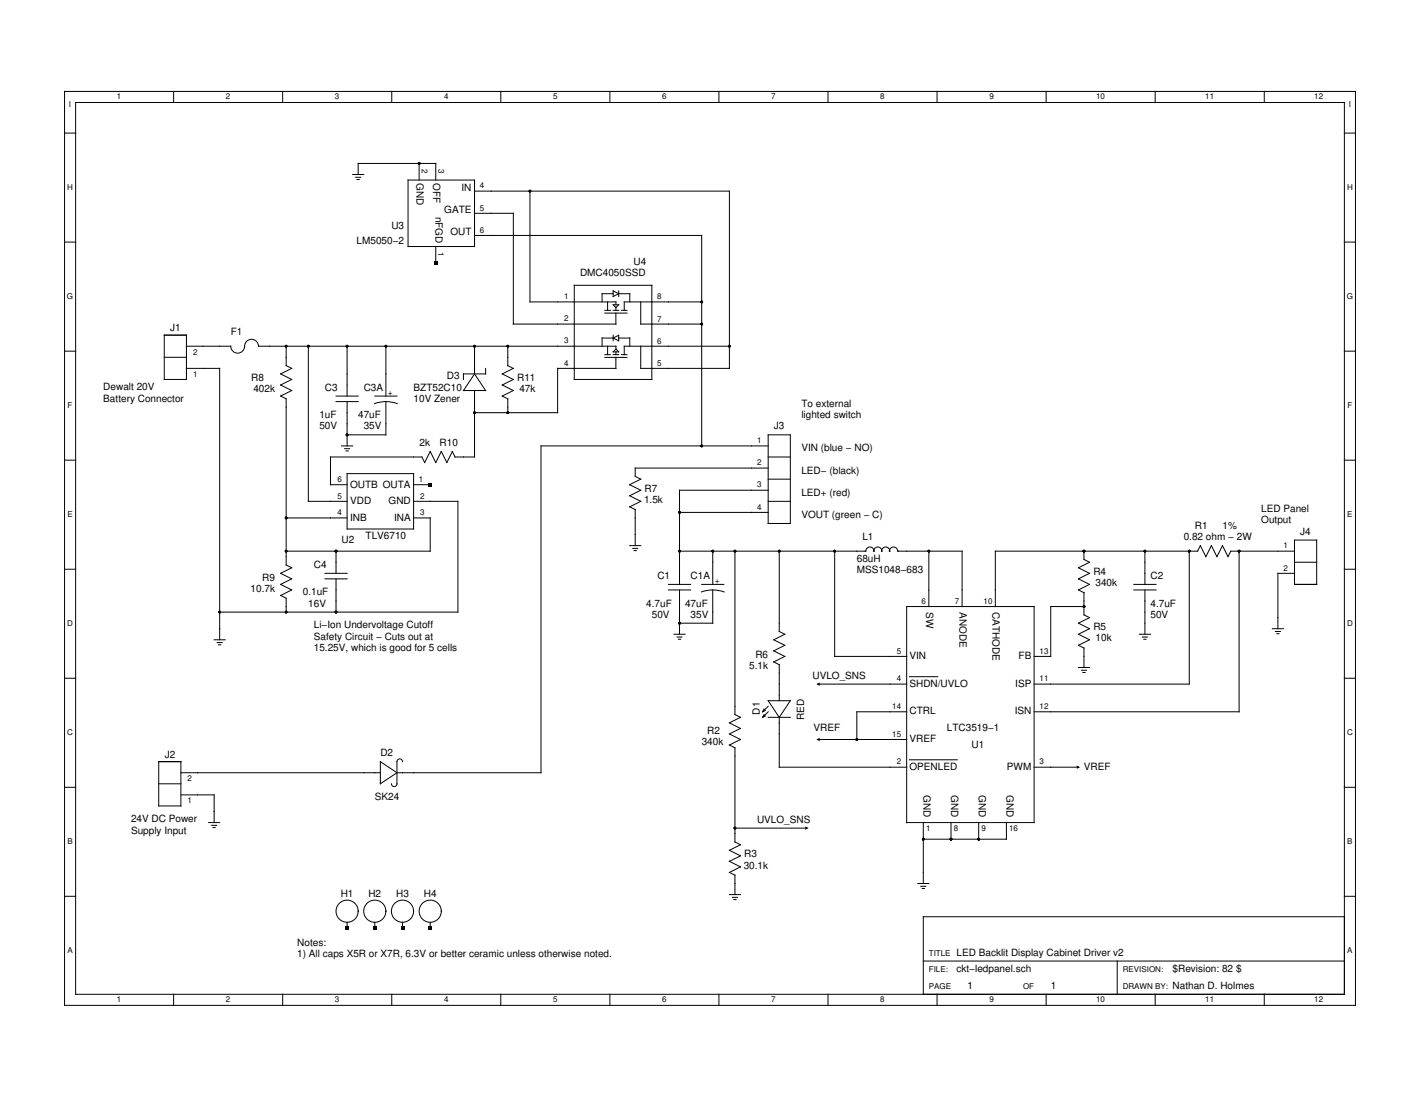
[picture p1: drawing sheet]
<svg xmlns="http://www.w3.org/2000/svg" width="279mm" height="216mm" viewBox="0 0 279 216" stroke-linecap="round" stroke-linejoin="round" font-family="sans-serif">
<g fill="none" stroke="#000" stroke-width=".2">
<path d="M12.7 18h254v179.9h-254zM34.2 18v2.2M55.6 18v2.2M77.1 18v2.2M98.5 18v2.2M120 18v2.2M141.5 18v2.2M162.9 18v2.2M184.4 18v2.2M205.8 18v2.2M227.3 18v2.2M248.8 18v2.2"/>
<path d="M12.7 26.2h2.2M14.9 20.2h249.6v175.5h-249.6zM69.4 34.3h2.2M70 34.9h1M70.3 35.3h.4M70.5 34.3v-2.1h15.2v3.2M80.3 35.4h13.1v13.1h-13.1zM82.5 32.2v3.2M93.4 37.6h50.1v34.9h-17.4v-4.4M104.3 37.6v21.8h16.9v.6M264.5 26.2h2.2M12.7 47.6h2.2"/>
<path d="M85.7 48.5v3.3M93.4 42h7.6v21.8h20.2M93.4 46.3h44.7v41.5M113 56.1h15.3v18.6h-15.3zM119.6 59.4v1.7M120.6 57.8h-2.1v1.6M120.6 57.3l1.1 .5-1.1 .6zM120.6 60h1.1l-.5 .5zM121.7 57.8h2.2v1.6M121.7 57.3v1.1M126.1 59.4v4.4h12M138.1 59.4h-15.3v1.7"/>
<path d="M264.5 47.6h2.2M12.7 69.1h2.2M32.3 66h4.4v8.7h-4.4zM32.3 70.3h4.4M36.7 68.1h8.7a1.36 1.36 0 0 0 1.4 1.4 1.36 1.36 0 0 0 1.3-1.4 1.36 1.36 0 0 1 1.4-1.3 1.36 1.36 0 0 1 1.4 1.3h70.3v.6M36.7 72.5h6.5v53.4M55.2 77.9l1.1 .6M56.3 68.1v3.9l1.1 .5-2.2 1.1 2.2 1.1-2.2 1.1 2.2 1.1-2.2 1.1M56.3 78.5v32.7l1.1 .5-2.2 1.1 2.2 1.1-2.2 1.1 2.2 1.1-2.2 1.1M60.7 68.1v30.6h7.6M66.1 78h4.4M66.1 79h4.4"/>
<path d="M68.3 68.1v9.9M68.3 79v8.8M73.7 79.4a6.5 6.5 0 0 1 4.5 0M73.7 78h4.4M75.9 79v6.6h-7.6M75.9 68.1v9.9M93.4 76.9v13h-3.9M93.4 68.1v5.5M93.4 73.6l2.1 3.3h-4.3zM95.5 72.5v1.1h-4.3v1.1M99.9 68.1v3.9l1.1 .5-2.2 1.1 2.2 1.1-2.2 1.1 2.2 1.1-2.2 1.1 1.1 .5v2.7M119 70.3h4.4"/>
<path d="M119 61.1h1.1M119 61.6h4.4M119 69.8h1.1M119.6 68.1v1.7M120.6 61.1h1.1M120.6 66.5h-2.1v1.7M120.6 66.5l1.1-.5v1.1zM120.6 66v1.1M120.6 69.8h1.1M121.2 61.6v2.2M121.2 70.3v2.2M121.2 72.5h-11.5v8.7h-16.3"/>
<path d="M121.2 60.5v.6M121.2 69.3v.5M121.2 68.7l.5 .6h-1.1zM121.7 66.5h2.2v1.7M122.3 61.1h1.1M122.3 69.8h1.1M143.5 68.1h-20.7v1.7M264.5 69.1h2.2M12.7 90.6h2.2M67.2 87.8h2.2M67.8 88.3h1M68.1 88.7h.4"/>
<path d="M68.3 93.2h13.1v10.9h-13.1zM81.4 98.7h8.7v21.8h-46.9M81.4 95.4h3.2M89.6 89.9l-.6-1-1.1 2.1-1.1-2.1-1.1 2.1-1.1-2.1-1 2.1-.6-1.1h-18v5.5h3.3M151.1 96.5h-17.4v18.5M151.1 87.8h-44.6v64.3h-28.4M151.1 92.1h-26.1v1.7l1.1 .5-2.2 1.1 2.2 1.1-2.2 1.1 2.2 1.1-2.2 1.1 1.1 .5v7.1M151.1 85.6h4.4v17.4h-4.4zM151.1 98.7h4.4M151.1 89.9h4.4M151.1 94.3h4.4M264.5 90.6h2.2"/>
<path d="M12.7 112h2.2M55.2 117.2l1.1 .5M56.3 101.9h12M56.3 117.7v2.8M63.9 112.8h4.4M63.9 113.9h4.4M66.1 108.5v4.3M66.1 113.9v6.6M81.4 101.9h3.2v6.6h-28.3M123.9 107.4h2.2M124.5 107.9h1M124.8 108.4h.4"/>
<path d="M131.5 115h4.4M131.5 116.1h4.4M133.7 108.5h36.7a.8 .8 0 0 1 .8-.9 .8 .8 0 0 1 .7 .9 .78 .78 0 0 1 .8-.8 .78 .78 0 0 1 .8 .8 .78 .78 0 0 1 .8-.8 .78 .78 0 0 1 .7 .8 .8 .8 0 0 1 .8-.9 .8 .8 0 0 1 .8 .9h12.7v10.9M133.7 116.1v8.7M133.7 100.8h17.4M138 116.5a6.5 6.5 0 0 1 4.5 0M138.1 115h4.3M140.2 108.5v6.5M140.2 116.1v6.5h-6.5M144.6 108.5v32.1l1.1 .6-2.2 1.1 2.2 1.1-2.2 1 2.2 1.1-2.2 1.1 1.1 .6v18.5l1.1 .6-2.2 1 2.2 1.1-2.2 1.1 2.2 1.1-2.2 1.1M153.3 108.5v15.8l1.1 .5-2.2 1.1 2.2 1.1-2.2 1.1 2.2 1.1-2.2 1.1 1.1 .5M164.2 108.5v20.7h14.2"/>
<path d="M178.4 119.4h25.1v42.5h-25.1zM182.8 108.5v10.9M213.3 119.4h-6.6v9.8h-3.2M213.3 108.5v1.6l1.1 .6-2.2 1 2.2 1.1-2.2 1.1 2.2 1.1-2.2 1.1 1.1 .6v4.3l1.1 .6-2.2 1 2.2 1.1-2.2 1.1 2.2 1.1-2.2 1.1 1.1 .6v3.8M223.1 115h4.4M223.1 116.1h4.4M225.3 108.5v6.5M225.3 116.1v8.7M234 108.5v26.1h-30.5M235.7 108.5h-39.9v10.9M236.2 107.4l1.1 2.2 1.1-2.2 1 2.2 1.1-2.2 1.1 2.2 .6-1.1h12.5M236.2 107.4l-.6 1.1"/>
<path d="M243.8 108.5v31.6h-40.3M254.7 106.3h4.4v8.7h-4.4zM254.7 112.8h-3.3v10.9M254.7 110.7h4.4M264.5 112h2.2M12.7 133.5h2.2M42.1 125.9h2.2M42.7 126.5h1M43 126.9h.4M132.6 124.8h2.2M133.2 125.4h1M133.5 125.8h.4"/>
<path d="M150.3 139.5l-.2 .6M150.6 139.8l-.5 .3M151.1 137.9h4.4l-2.2 3.3zM151.1 139l-1 1.1M153.3 130.8v7.1M161 134.6h17.4M178.9 133.2h5.6M212.2 131.4h2.2M212.8 131.9h1M213.1 132.3h.4M224.2 124.8h2.2M224.8 125.4h1"/>
<path d="M225.1 125.8h.4M250.3 123.7h2.2M250.9 124.3h1M251.2 124.7h.5M264.5 133.5h2.2M12.7 154.9h2.2M31.2 149.9h4.4v8.7h-4.4zM31.2 154.3h4.4M35.6 156.4h6.5v5.5M35.6 152.1h39.2M74.8 149.9l3.3 2.2-3.3 2.2zM79.2 149.9a.55 .55 0 0 0-.5-.5 .55 .55 0 0 0-.6 .5v4.4a.55 .55 0 0 1-.5 .5 .55 .55 0 0 1-.6-.5"/>
<path d="M150.3 140.6l-.2 .6M150.6 140.9l-.5 .3M151.1 141.2h4.4M151.1 140.1l-1 1.1M153.3 141.2v9.8h25.1M161 145.5h17.4M178.4 140.1h-9.8v5.4M178.9 149.5h9.5M203.5 151h8.7M264.5 154.9h2.2M12.7 176.4h2.2M41 161.9h2.2"/>
<path d="M41.6 162.4h1M41.9 162.9h.5M143.5 176.1h2.2M143.5 171.7l1.1 .5M144.1 176.6h1M144.4 177h.4M144.6 172.2v3.9M144.6 163h14.2M180.6 173.9h2.2M181.2 174.4h1M181.5 174.9h.4M181.7 161.9v12"/>
<path d="M187.1 161.9v3.3M192.6 161.9v3.3M198 161.9v3.3h-16.3M264.5 176.4h2.2M34.2 195.7v2.2M55.6 195.7v2.2M68.3 181.5v1.1M73.7 181.5v1.1M77.1 195.7v2.2M79.2 181.5v1.1M84.6 181.5v1.1M98.5 195.7v2.2"/>
<path d="M120 195.7v2.2M141.5 195.7v2.2M162.9 195.7v2.2M181.7 189.1h82.8M184.4 195.7v2.2M205.8 195.7v2.2M219.8 189.1v6.6M227.3 195.7v2.2M248.8 195.7v2.2M264.5 180.4h-82.8v15.3"/>
<circle cx="68.3" cy="179.3" r="2.18"/>
<circle cx="73.7" cy="179.3" r="2.18"/>
<circle cx="79.2" cy="179.3" r="2.18"/>
<circle cx="84.6" cy="179.3" r="2.18"/>
</g>
<g fill="#000">
<path d="M85.4 51.5h.7v.6h-.7zM84.3 95.1h.7v.6h-.7zM160.6 134.6l.7-.3v.7zM160.6 145.5l.7-.3v.7zM211.9 150.7l.6 .3-.6 .3zM158.5 162.7l.6 .3-.6 .3zM68 182.3h.6v.6h-.6zM73.4 182.3h.7v.6h-.7zM78.9 182.3h.6v.6h-.6zM84.3 182.3h.7v.6h-.7z"/>
<circle cx="82.5" cy="32.2" r=".27"/>
<circle cx="104.3" cy="37.6" r=".27"/>
<circle cx="138.1" cy="59.4" r=".27"/>
<circle cx="56.3" cy="68.1" r=".27"/>
<circle cx="60.7" cy="68.1" r=".27"/>
<circle cx="68.3" cy="68.1" r=".27"/>
<circle cx="75.9" cy="68.1" r=".27"/>
<circle cx="93.4" cy="68.1" r=".27"/>
<circle cx="99.9" cy="68.1" r=".27"/>
<circle cx="138.1" cy="63.8" r=".27"/>
<circle cx="143.5" cy="68.1" r=".27"/>
<circle cx="68.3" cy="85.6" r=".27"/>
<circle cx="93.4" cy="81.2" r=".27"/>
<circle cx="99.9" cy="81.2" r=".27"/>
<circle cx="138.1" cy="87.8" r=".27"/>
<circle cx="56.3" cy="108.5" r=".27"/>
<circle cx="56.3" cy="101.9" r=".27"/>
<circle cx="66.1" cy="108.5" r=".27"/>
<circle cx="133.7" cy="108.5" r=".27"/>
<circle cx="133.7" cy="100.8" r=".27"/>
<circle cx="140.2" cy="108.5" r=".27"/>
<circle cx="144.6" cy="108.5" r=".27"/>
<circle cx="153.3" cy="108.5" r=".27"/>
<circle cx="164.2" cy="108.5" r=".27"/>
<circle cx="182.8" cy="108.5" r=".27"/>
<circle cx="213.3" cy="108.5" r=".27"/>
<circle cx="213.3" cy="119.4" r=".27"/>
<circle cx="225.3" cy="108.5" r=".27"/>
<circle cx="234" cy="108.5" r=".27"/>
<circle cx="243.8" cy="108.5" r=".27"/>
<circle cx="43.2" cy="120.5" r=".27"/>
<circle cx="56.3" cy="120.5" r=".27"/>
<circle cx="66.1" cy="120.5" r=".27"/>
<circle cx="133.7" cy="122.6" r=".27"/>
<circle cx="168.6" cy="145.5" r=".27"/>
<circle cx="144.6" cy="163" r=".27"/>
<circle cx="181.7" cy="165.2" r=".27"/>
<circle cx="187.1" cy="165.2" r=".27"/>
<circle cx="192.6" cy="165.2" r=".27"/>
</g>
<g font-size="2">
<text x="81.9" y="36" transform="rotate(90 81.9 36)">GND</text>
<text x="85.2" y="36" transform="rotate(90 85.2 36)">OFF</text>
<text x="87.4" y="42">GATE</text>
<text x="90.8" y="37.6">IN</text>
<text x="70.2" y="48">LM5050−2</text>
<text x="77" y="45">U3</text>
<text x="85.7" y="42.7" transform="rotate(90 85.7 42.7)">nFGD</text>
<text x="88.6" y="46.3">OUT</text>
<text x="124.6" y="52.1">U4</text>
<text x="114.1" y="54.3">DMC4050SSD</text>
<text x="33.5" y="65.2">J1</text>
<text x="45.4" y="66">F1</text>
<text x="20.3" y="76.8">Dewalt 20V</text>
<text x="49.4" y="75">R8</text>
<text x="49.9" y="77.2">402k</text>
<text x="63.9" y="76.9">C3</text>
<text x="71.6" y="76.9">C3A</text>
<text x="81.4" y="76.9">BZT52C10</text>
<text x="87.9" y="74.7">D3</text>
<text x="101.8" y="75">R11</text>
<text x="102.2" y="77.2">47k</text>
<text x="20.3" y="79">Battery Connector</text>
<text x="62.8" y="82.3">1uF</text>
<text x="70.5" y="82.3">47uF</text>
<text x="81.4" y="79">10V Zener</text>
<text x="157.7" y="80.1">To external</text>
<text x="157.7" y="82.3">lighted switch</text>
<text x="62.8" y="84.5">50V</text>
<text x="71.6" y="84.5">35V</text>
<text x="82.6" y="87.8">2k</text>
<text x="86.5" y="87.8">R10</text>
<text x="152.2" y="84.5">J3</text>
<text x="157.7" y="88.9">VIN (blue − NO)</text>
<text x="68.9" y="96">OUTB OUTA</text>
<text x="157.7" y="93.2">LED− (black)</text>
<text x="68.9" y="99.2">VDD</text>
<text x="76.5" y="99.2">GND</text>
<text x="126.7" y="99">1.5k</text>
<text x="126.8" y="96.8">R7</text>
<text x="157.7" y="97.6">LED+ (red)</text>
<text x="157.7" y="101.9">VOUT (green − C)</text>
<text x="248.2" y="100.8">LED Panel</text>
<text x="67.2" y="106.8">U2</text>
<text x="68.9" y="102.5">INB</text>
<text x="71.9" y="106.1">TLV6710</text>
<text x="77.6" y="102.4">INA</text>
<text x="169.7" y="106.3">L1</text>
<text x="232.9" y="106.3">0.82 ohm − 2W</text>
<text x="235.1" y="104.1">R1</text>
<text x="240.5" y="104.1">1%</text>
<text x="248.2" y="103">Output</text>
<text x="255.8" y="105.2">J4</text>
<text x="61.8" y="111.7">C4</text>
<text x="129.3" y="113.9">C1</text>
<text x="135.9" y="113.9">C1A</text>
<text x="168.6" y="112.8">MSS1048−683</text>
<text x="168.6" y="110.7">68uH</text>
<text x="215.1" y="113.2">R4</text>
<text x="226.4" y="113.9">C2</text>
<text x="49.3" y="116.4">10.7k</text>
<text x="51.6" y="114.3">R9</text>
<text x="59.6" y="117.2">0.1uF</text>
<text x="60.7" y="119.4">16V</text>
<text x="127.2" y="119.4">4.7uF</text>
<text x="134.8" y="119.4">47uF</text>
<text x="215.6" y="115.3">340k</text>
<text x="226.4" y="119.4">4.7uF</text>
<text x="61.8" y="123.7">Li−Ion Undervoltage Cutoff</text>
<text x="61.8" y="125.9">Safety Circuit − Cuts out at</text>
<text x="128.3" y="121.6">50V</text>
<text x="135.9" y="121.6">35V</text>
<text x="182.2" y="120.5" transform="rotate(90 182.2 120.5)">SW</text>
<text x="188.8" y="120.5" transform="rotate(90 188.8 120.5)">ANODE</text>
<text x="195.3" y="120.5" transform="rotate(90 195.3 120.5)">CATHODE</text>
<text x="215.1" y="124.1">R5</text>
<text x="226.4" y="121.6">50V</text>
<text x="61.8" y="128.1">15.25V, which is good for 5 cells</text>
<text x="147.4" y="131.7">5.1k</text>
<text x="148.6" y="129.5">R6</text>
<text x="178.9" y="129.7">VIN</text>
<text x="200.4" y="129.7">FB</text>
<text x="215.6" y="126.2">10k</text>
<text x="159.9" y="133.5">UVLO_SNS</text>
<text x="178.9" y="135.2">SHDN/UVLO</text>
<text x="199.8" y="135.2">ISP</text>
<text x="149.5" y="140.6" transform="rotate(-90 149.5 140.6)">D1</text>
<text x="158.2" y="141.7" transform="rotate(-90 158.2 141.7)">RED</text>
<text x="160.1" y="143.9">VREF</text>
<text x="178.9" y="140.6">CTRL</text>
<text x="186.3" y="143.9">LTC3519−1</text>
<text x="199.6" y="140.6">ISN</text>
<text x="32.4" y="149.1">J2</text>
<text x="74.8" y="148.8">D2</text>
<text x="138.1" y="146.6">340k</text>
<text x="139.2" y="144.4">R2</text>
<text x="178.9" y="146">VREF</text>
<text x="191.1" y="147.2">U1</text>
<text x="178.9" y="151.5">OPENLED</text>
<text x="198.1" y="151.5">PWM</text>
<text x="213.3" y="151.5">VREF</text>
<text x="25.8" y="161.9">24V DC Power</text>
<text x="73.7" y="157.5">SK24</text>
<text x="149" y="161.9">UVLO_SNS</text>
<text x="181.7" y="156.4" transform="rotate(90 181.7 156.4)">GND</text>
<text x="187.1" y="156.4" transform="rotate(90 187.1 156.4)">GND</text>
<text x="192.6" y="156.4" transform="rotate(90 192.6 156.4)">GND</text>
<text x="198" y="156.4" transform="rotate(90 198 156.4)">GND</text>
<text x="25.8" y="164.1">Supply Input</text>
<text x="146.3" y="170.9">30.1k</text>
<text x="146.5" y="168.8">R3</text>
<text x="67" y="176.6">H1</text>
<text x="72.5" y="176.6">H2</text>
<text x="77.9" y="176.6">H3</text>
<text x="83.4" y="176.6">H4</text>
<text x="58.5" y="186.1">Notes:</text>
<text x="58.5" y="188.3">1) All caps X5R or X7R, 6.3V or better ceramic unless otherwise noted.</text>
<text x="188.2" y="188.1">LED Backlit Display Cabinet Driver v2</text>
<text x="188.2" y="191.3">ckt−ledpanel.sch</text>
<text x="230.7" y="191.3">$Revision: 82 $</text>
<text x="190.4" y="194.6">1</text>
<text x="206.7" y="194.6">1</text>
<text x="230.7" y="194.6">Nathan D. Holmes</text>
</g>
<g font-size="1.6">
<text x="13.6" y="21">I</text>
<text x="23" y="19.5">1</text>
<text x="44.5" y="19.5">2</text>
<text x="65.9" y="19.5">3</text>
<text x="87.4" y="19.5">4</text>
<text x="108.8" y="19.5">5</text>
<text x="130.3" y="19.5">6</text>
<text x="151.7" y="19.5">7</text>
<text x="173.2" y="19.5">8</text>
<text x="194.7" y="19.5">9</text>
<text x="215.7" y="19.5">10</text>
<text x="237.1" y="19.5">11</text>
<text x="258.6" y="19.5">12</text>
<text x="265.4" y="21">I</text>
<text x="83" y="33.3" transform="rotate(90 83 33.3)">2</text>
<text x="86.3" y="33.3" transform="rotate(90 86.3 33.3)">3</text>
<text x="13.2" y="37.3">H</text>
<text x="94.4" y="37.1">4</text>
<text x="94.4" y="41.4">5</text>
<text x="265" y="37.3">H</text>
<text x="94.4" y="45.8">6</text>
<text x="86.2" y="49.6" transform="rotate(90 86.2 49.6)">1</text>
<text x="13.2" y="58.8">G</text>
<text x="111" y="58.9">1</text>
<text x="129.3" y="58.9">8</text>
<text x="265" y="58.8">G</text>
<text x="111" y="63.2">2</text>
<text x="129.3" y="63.3">7</text>
<text x="38" y="69.8">2</text>
<text x="111" y="67.6">3</text>
<text x="111" y="72">4</text>
<text x="129.3" y="67.7">6</text>
<text x="38" y="74.2">1</text>
<text x="76.5" y="76.9" transform="rotate(90 76.5 76.9)">+</text>
<text x="129.3" y="72">5</text>
<text x="13.3" y="80.2">F</text>
<text x="265.1" y="80.2">F</text>
<text x="149" y="87.2">1</text>
<text x="66.4" y="94.9">6</text>
<text x="82.4" y="94.9">1</text>
<text x="149" y="91.6">2</text>
<text x="149" y="95.9">3</text>
<text x="13.3" y="101.7">E</text>
<text x="66.4" y="101.4">4</text>
<text x="66.4" y="98.2">5</text>
<text x="82.7" y="98.1">2</text>
<text x="82.7" y="101.4">3</text>
<text x="149" y="100.3">4</text>
<text x="265.1" y="101.7">E</text>
<text x="252.5" y="107.9">1</text>
<text x="140.8" y="113.9" transform="rotate(90 140.8 113.9)">+</text>
<text x="252.5" y="112.3">2</text>
<text x="181.3" y="118.8">6</text>
<text x="187.9" y="118.8">7</text>
<text x="193.5" y="118.8">10</text>
<text x="13.2" y="123.2">D</text>
<text x="265" y="123.2">D</text>
<text x="176.4" y="128.6">5</text>
<text x="204.6" y="128.6">13</text>
<text x="176.4" y="134.1">4</text>
<text x="204.6" y="134.1">11</text>
<text x="175.6" y="139.5">14</text>
<text x="204.6" y="139.5">12</text>
<text x="13.2" y="144.6">C</text>
<text x="175.6" y="145">15</text>
<text x="265" y="144.6">C</text>
<text x="36.9" y="153.8">2</text>
<text x="176.4" y="150.4">2</text>
<text x="204.6" y="150.4">3</text>
<text x="36.9" y="158.1">1</text>
<text x="13.3" y="166.1">B</text>
<text x="182.2" y="163.6">1</text>
<text x="187.7" y="163.6">8</text>
<text x="193.1" y="163.6">9</text>
<text x="198.6" y="163.6">16</text>
<text x="265.1" y="166.1">B</text>
<text x="13.3" y="187.5">A</text>
<text x="182.8" y="191.3">FILE:</text>
<text x="182.8" y="188.1">TITLE</text>
<text x="220.9" y="191.3">REVISION:</text>
<text x="265.1" y="187.5">A</text>
<text x="23" y="197.2">1</text>
<text x="44.5" y="197.2">2</text>
<text x="65.9" y="197.2">3</text>
<text x="87.4" y="197.2">4</text>
<text x="108.8" y="197.2">5</text>
<text x="130.3" y="197.2">6</text>
<text x="151.7" y="197.2">7</text>
<text x="173.2" y="197.2">8</text>
<text x="182.8" y="194.6">PAGE</text>
<text x="194.7" y="197.2">9</text>
<text x="201.3" y="194.6">OF</text>
<text x="215.7" y="197.2">10</text>
<text x="220.9" y="194.6">DRAWN BY:</text>
<text x="237.1" y="197.2">11</text>
<text x="258.6" y="197.2">12</text>
</g>
</svg>
